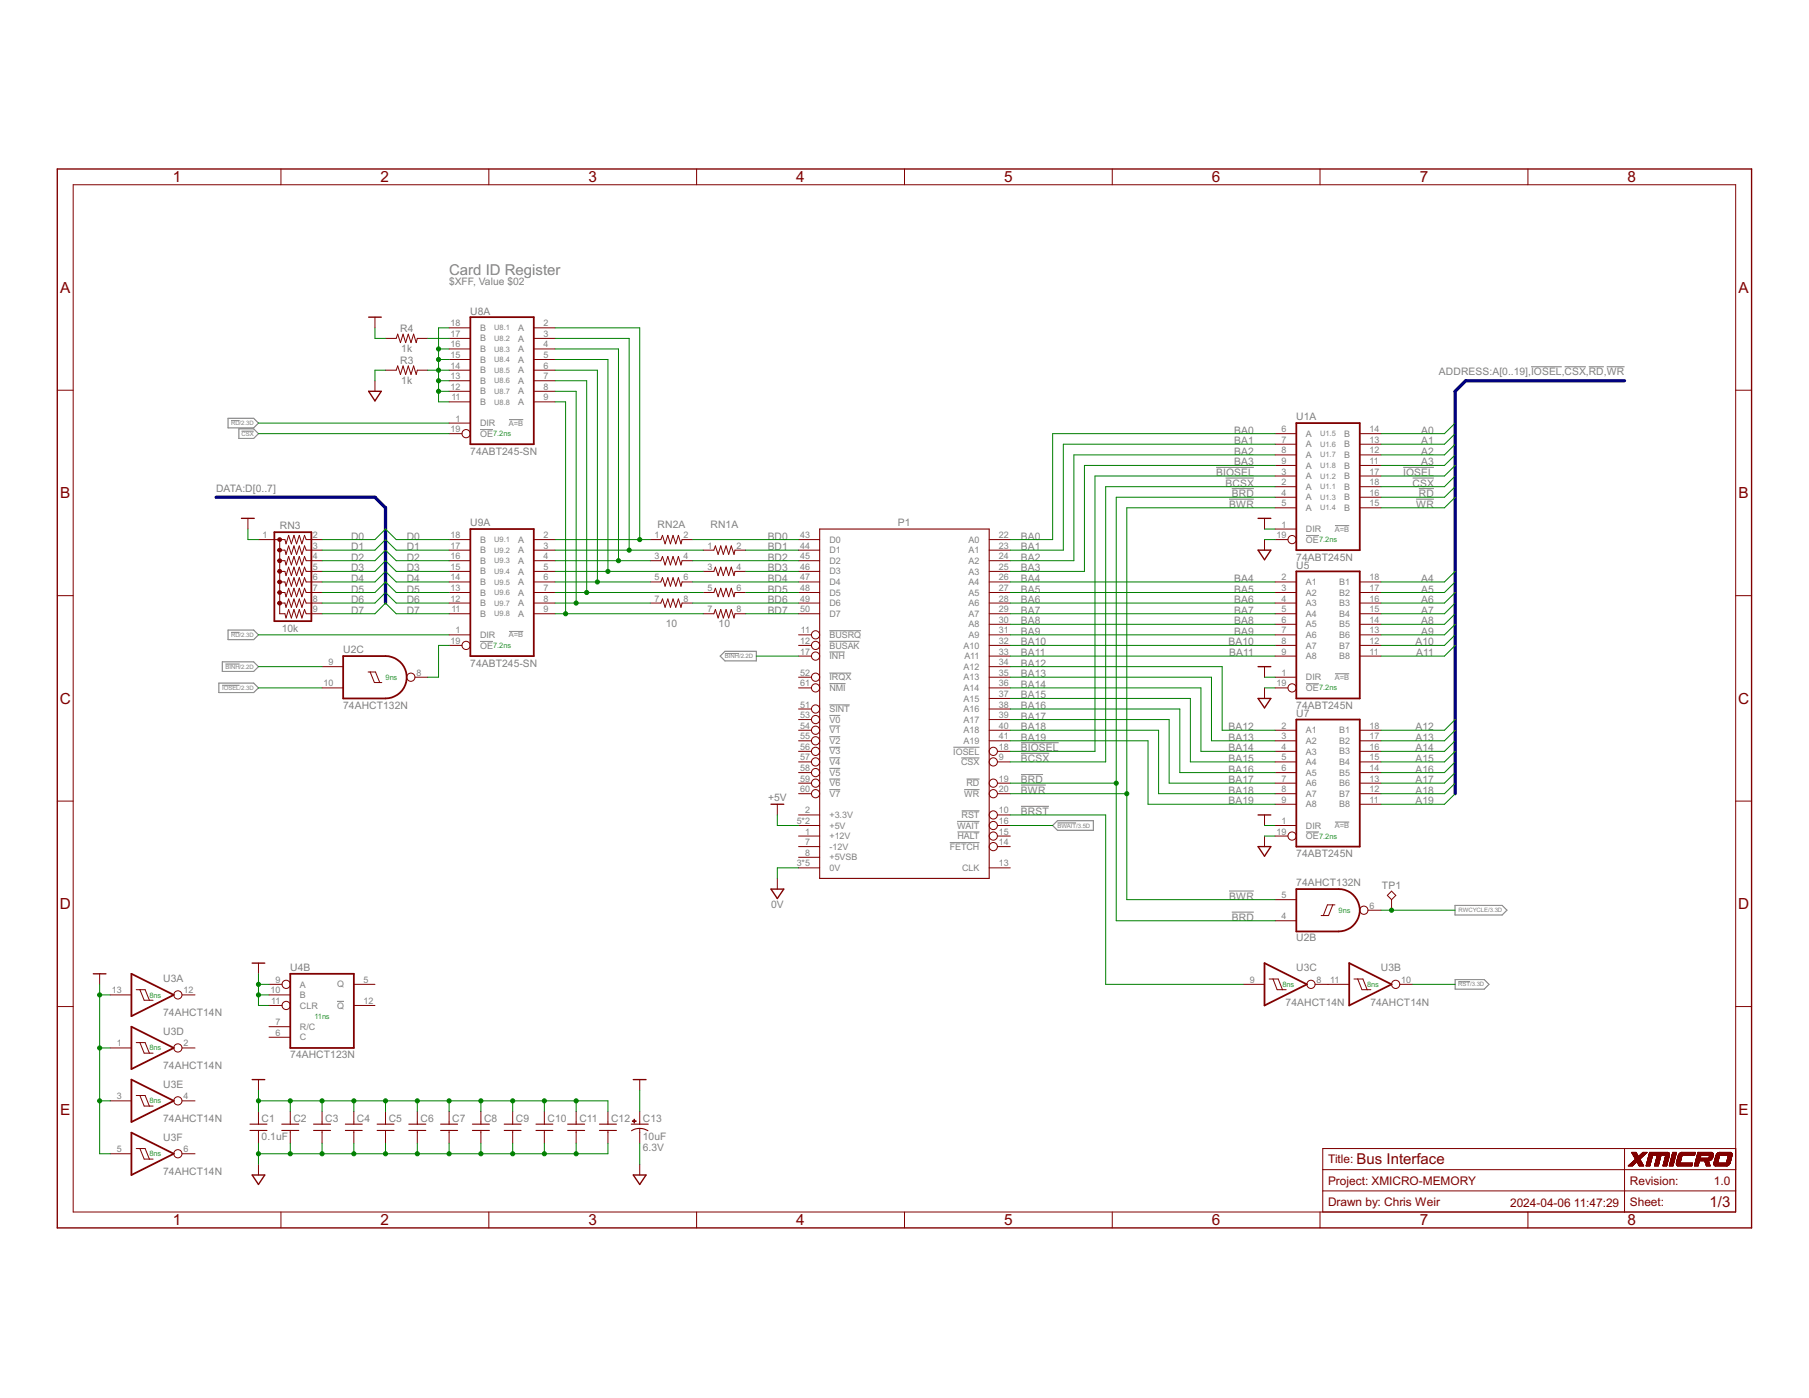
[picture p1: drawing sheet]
<svg xmlns="http://www.w3.org/2000/svg" width="279mm" height="216mm" viewBox="0 0 279 216" stroke-linecap="round" stroke-linejoin="round" font-family="sans-serif">
<g fill="none" stroke="#808080" stroke-width=".15">
<path d="M236.5 56.6h4.7M241.7 56.6h3.2M245.4 56.6h2.3M248.2 56.6h2.7M35.7 64.9h1.3M37.3 66.6h1.9M74.1 66.3h2M78.6 64.8h2.2M187.8 72.2h5.9M189.3 73.8h4.4M189.8 77.1h3.9M190.2 75.5h3.5"/>
<path d="M216.7 72.2h4.8M218.2 73.8h3.3M218.7 77.1h2.8M219.1 75.5h2.4M35.7 97.7h1.3M74.1 99.1h2M78.6 97.5h2.2M128.1 99h4.6M128.1 97.4h4.9M201.7 82.7h2M206.2 81.2h2.2M34.3 105.8h2.7"/>
<path d="M34.8 102.6h2.2M112 100.9h2.2M128.1 115.4h1.7M128.1 108.9h3.1M128.1 103.9h3.4M128.1 117h1.7M128.1 118.7h1.7M128.1 113.8h1.7M128.1 112.1h1.7M128.1 110.5h1.7M128.1 105.6h2.5M128.1 100.7h2.4"/>
<path d="M147.2 115.4h4.1M148.5 117.1h2.8M157.7 116.3h4.4M157.7 119.6h3.4M157.7 114.7h5.8M201.7 105.6h2M206.2 104.1h2.2M128.1 121.9h1.7M128.1 120.3h1.7M146.7 130.1h4.6M147.8 126.9h3.5M147.9 128.5h3.4"/>
<path d="M148.5 125.2h2.8M148.9 121.9h2.4M149.3 120.3h2M157.7 124.5h4.3M157.7 121.2h3.8M163.3 127.1h2.9M189.8 137.6h3.9M201.7 128.5h2M206.2 127h2.2M52 154.6h1.1M190.2 140.9h3.5M225.2 151.6h1.9"/>
</g>
<path d="M35.2 64.6h4l.7 .7-.7 .8h-4zM36.9 66.2h2.3l.7 .8-.7 .7h-2.3zM35.2 97.3h4l.7 .7-.7 .8h-4zM33.8 105.5h5.4l.7 .7-.7 .8h-5.4zM34.3 102.2h4.9l.7 .8-.7 .7h-4.9zM111.2 101.3l.8-.7h4.8v1.5h-4.8zM162.6 127.5l.7-.8h5.6v1.5h-5.6zM224.7 139.8h7.3l.7 .8-.7 .7h-7.3zM224.7 151.3h4.5l.8 .7-.8 .8h-4.5z" fill="none" stroke="#808080" stroke-width=".17"/>
<g fill="none" stroke="#800000" stroke-width=".15">
<path d="M11.3 28.5h256.8v158.7h-256.8zM43.4 26.1v2.4M75.5 26.1v2.4M107.6 26.1v2.4M139.7 26.1v2.4M171.8 26.1v2.4M203.9 26.1v2.4M236 26.1v2.4M57.9 49v1.6M57.9 58.8v1.6M59.5 52.3h1.7l.2-.7 .4 1.3 .5-1.3 .4 1.3 .4-1.3 .4 1.3 .4-1.3 .4 1.3 .2-.6h1.6M59.5 57.2h1.7l.2-.7 .4 1.3 .5-1.3 .4 1.3 .4-1.3 .4 1.3 .4-1.3 .4 1.3 .2-.6h1.6"/>
<path d="M69.4 52.3h3.2M69.4 57.2h3.2M69.4 50.6h3.2M69.4 53.9h3.2M69.4 55.5h3.2M69.4 58.8h3.2M82.4 52.3h3.3M82.4 57.2h3.3M82.4 50.6h3.3M82.4 53.9h3.3M82.4 55.5h3.3M82.4 58.8h3.3"/>
<path d="M8.8 60.3h2.5M69.4 67h2M69.4 65.3h3.2M69.4 60.4h3.2M69.4 62.1h3.2M82.4 60.4h3.3M82.4 62.1h3.3M196.9 67h3.3M196.9 68.6h3.3M196.9 70.3h3.3M196.9 71.9h3.3M196.9 73.5h3.3"/>
<path d="M196.9 75.2h3.3M196.9 76.8h3.3M196.9 78.4h3.3M210 67h3.3M210 68.6h3.3M210 70.3h3.3M210 71.9h3.3M210 73.5h3.3M210 75.2h3.3M210 76.8h3.3M210 78.4h3.3M268.1 60.3h2.4"/>
<path d="M8.8 92h2.5M38.3 80.1v1.6M39.9 83.3h4.1l.2 .7 .4-1.3 .4 1.3 .4-1.3 .4 1.3 .4-1.3 .4 1.3 .4-1.3 .3 .6h2.4M43.2 85h.8l.2 .6 .4-1.3 .4 1.3 .4-1.3 .4 1.3 .4-1.3 .4 1.3 .4-1.3 .3 .7h2.4M43.2 86.6h.8l.2 .6 .4-1.3 .4 1.3 .4-1.3 .4 1.3 .4-1.3 .4 1.3 .4-1.3 .3 .7h2.4M43.2 88.2h.8l.2 .7 .4-1.3 .4 1.3 .4-1.3 .4 1.3 .4-1.3 .4 1.3 .4-1.3 .3 .6h2.4M43.2 89.9h.8l.2 .6 .4-1.3 .4 1.3 .4-1.3 .4 1.3 .4-1.3 .4 1.3 .4-1.3 .3 .7h2.4M43.2 91.5h.8l.2 .7 .4-1.4 .4 1.4 .4-1.4 .4 1.4 .4-1.4 .4 1.4 .4-1.4 .3 .7h2.4M43.2 93.1h.8l.2 .7 .4-1.3 .4 1.3 .4-1.3 .4 1.3 .4-1.3 .4 1.3 .4-1.3 .3 .6h2.4M43.2 83.3v11.5h.8l.2 .6 .4-1.3 .4 1.3 .4-1.3 .4 1.3 .4-1.3 .4 1.3 .4-1.3 .3 .7h2.4M69.4 83.3h3.2M69.4 85h3.2"/>
<path d="M69.4 86.6h3.2M69.4 88.2h3.2M69.4 89.9h3.2M69.4 91.5h3.2M69.4 93.1h3.2M69.4 94.8h3.2M69.4 98h3.2M69.4 99.7h2M82.4 83.3h3.3M82.4 85h3.3M82.4 86.6h3.3M82.4 88.2h3.3"/>
<path d="M82.4 89.9h3.3M82.4 91.5h3.3M82.4 93.1h3.3M82.4 94.8h3.3M100.4 83.3h1.7l.2-.6 .4 1.3 .4-1.3 .4 1.3 .4-1.3 .5 1.3 .4-1.3 .4 1.3 .1-.7h1.7M100.4 86.6h1.7l.2-.7 .4 1.3 .4-1.3 .4 1.3 .4-1.3 .5 1.3 .4-1.3 .4 1.3 .1-.6h1.7M100.4 89.9h1.7l.2-.7 .4 1.3 .4-1.3 .4 1.3 .4-1.3 .5 1.3 .4-1.3 .4 1.3 .1-.6h1.7M100.4 93.1h1.7l.2-.6 .4 1.3 .4-1.3 .4 1.3 .4-1.3 .5 1.3 .4-1.3 .4 1.3 .1-.7h1.7M108.6 85h1.7l.2-.7 .4 1.3 .4-1.3 .4 1.3 .4-1.3 .4 1.3 .4-1.3 .5 1.3 .1-.6h1.7M108.6 88.2h1.7l.2-.6 .4 1.3 .4-1.3 .4 1.3 .4-1.3 .4 1.3 .4-1.3 .5 1.3 .1-.7h1.7M108.6 91.5h1.7l.2-.7 .4 1.4 .4-1.4 .4 1.4 .4-1.4 .4 1.4 .4-1.4 .5 1.4 .1-.7h1.7M108.6 94.8h1.7l.2-.7 .4 1.3 .4-1.3 .4 1.3 .4-1.3 .4 1.3 .4-1.3 .5 1.3 .1-.6h1.7"/>
<path d="M123.3 83.3h3.3M123.3 85h3.3M123.3 86.6h3.3M123.3 88.2h3.3M123.3 89.9h3.3M123.3 91.5h3.3M123.3 93.1h3.3M123.3 94.8h3.3M123.3 98h2M123.3 99.7h2M152.8 83.3h3.2M152.8 85h3.2"/>
<path d="M152.8 86.6h3.2M152.8 88.2h3.2M152.8 89.9h3.2M152.8 91.5h3.2M152.8 93.1h3.2M152.8 94.8h3.2M152.8 96.4h3.2M152.8 98h3.2M152.8 99.7h3.2M195.3 80.1v1.6M195.3 83.3v1.7M196.9 83.3h2"/>
<path d="M196.9 89.9h3.3M196.9 91.5h3.3M196.9 93.1h3.3M196.9 94.8h3.3M196.9 96.4h3.3M196.9 98h3.3M196.9 99.7h3.3M196.9 81.7h3.3M210 89.9h3.3M210 91.5h3.3M210 93.1h3.3M210 94.8h3.3"/>
<path d="M210 96.4h3.3M210 98h3.3M210 99.7h3.3M268.1 92h2.4M49.7 103h3.3M49.7 106.2h3.3M56.9 103.8h1.1l.7 1.6M57.2 103.8l.6 1.6h1.2M64.1 104.6h2M123.3 116h2M123.3 109.5h2M123.3 101.3h2"/>
<path d="M123.3 104.6h2M123.3 106.2h2M123.3 117.7h2M123.3 119.3h2M123.3 114.4h2M123.3 112.8h2M123.3 111.1h2M152.8 109.5h3.2M152.8 101.3h3.2M152.8 103h3.2M152.8 104.6h3.2M152.8 106.2h3.2"/>
<path d="M152.8 107.9h3.2M152.8 114.4h3.2M152.8 112.8h3.2M152.8 111.1h3.2M154.1 116h1.9M154.1 117.7h1.9M195.3 103v1.6M195.3 106.2v1.7M196.9 116h3.3M196.9 101.3h3.3M196.9 104.6h3.3M196.9 106.2h2"/>
<path d="M196.9 117.7h3.3M196.9 119.3h3.3M196.9 114.4h3.3M196.9 112.8h3.3M210 116h3.3M210 101.3h3.3M210 117.7h3.3M210 119.3h3.3M210 114.4h3.3M210 112.8h3.3M8.8 123.7h2.5M120.1 124.2v1.7"/>
<path d="M120.1 135.7v1.6M123.3 129.1h3.3M123.3 130.7h3.3M123.3 134h3.3M123.3 122.6h2M123.3 120.9h2M123.3 132.4h3.3M123.3 127.5h3.3M123.3 125.9h3.3M152.8 134h3.2M154.1 129.1h1.9M154.1 130.7h1.9"/>
<path d="M154.1 122.6h1.9M154.1 120.9h1.9M154.1 127.5h1.9M154.1 125.9h1.9M195.3 125.9v1.6M195.3 129.1v1.6M196.9 129.1h2M196.9 122.6h3.3M196.9 120.9h3.3M196.9 127.5h3.3M196.9 124.2h3.3M196.9 138.9h3.3"/>
<path d="M205.8 139.7l-.6 1.7h-1.2M206.2 139.7h-1.2l-.6 1.7M210 122.6h3.3M210 120.9h3.3M210 124.2h3.3M214.3 138.3l.6-.7 .7 .7-.7 .6zM214.9 138.9v1.7M268.1 123.7h2.4M8.8 155.4h2.5M15.4 150.4v1.6M17 153.6h3.3M21 152.8h1.4l.7 1.7"/>
<path d="M21.6 152.8l.7 1.7h1.3M28.1 153.6h2M39.9 148.7v1.7M41.6 152h2M41.6 153.6h3.2M41.6 155.3h2M41.6 158.6h3.2M54.7 152h3.2M54.7 155.3h3.2M192 152h3.3M196 151.2h1.4l.7 1.6M196.6 151.2l.7 1.6h1.3"/>
<path d="M196.9 142.2h3.3M203.1 152h5.3M209.1 151.2h1.4l.7 1.6M209.7 151.2l.7 1.6h1.3M211.3 140.6h2M216.2 152h2M268.1 155.4h2.4M17 178.2h3.3M17 170h3.3M17 161.8h3.3M21 177.4h1.4l.7 1.6M21 169.2h1.4l.7 1.6"/>
<path d="M21 161h1.4l.7 1.6M21.6 177.4l.7 1.6h1.3M21.6 169.2l.7 1.6h1.3M21.6 161l.7 1.6h1.3M28.1 178.2h2M28.1 170h2M28.1 161.8h2M39.9 166.7v1.7M39.9 171.6v2M39.9 174.6v2M39.9 179.8v1.7M41.6 160.2h3.2"/>
<path d="M44.8 171.6v2M44.8 174.6v2M49.7 171.6v2M49.7 174.6v2M54.7 171.6v2M54.7 174.6v2M59.5 171.6v2M59.5 174.6v2M64.5 171.6v2M64.5 174.6v2M69.4 171.6v2M69.4 174.6v2"/>
<path d="M74.3 171.6v2M74.3 174.6v2M79.2 171.6v2M79.2 174.6v2M84.1 171.6v2M84.1 174.6v2M89 171.6v2M89 174.6v2M93.9 171.6v2M93.9 174.6v2M98.8 166.7v1.7M98.8 171.6v2"/>
<path d="M98.8 174.3v2.3M98.8 179.8v1.7M250.9 177.4v9.8M251.7 179.9h.6M251.9 179.7h.7M252 178h.7M252.1 178h.6M252.1 178.1h.7M252.1 178.2h.7M252.1 179.5h.7M252.2 178.2h.6M252.2 178.3h.7"/>
<path d="M252.2 179.4h1.3M252.2 178.4h.7M252.2 180h-.6M252.2 179.4h1.2M252.3 179.9h-.7M252.3 178.4h.6M252.3 179.3h1.1M252.3 178.5h.7M252.3 179.9h-.6M252.3 178.6h.7M252.4 179.2h1M252.4 178.6h1.3"/>
<path d="M252.4 179.8h-.7M252.4 179.8h-.6M252.4 178.7h1.2M252.5 179.2h.8M252.5 179.7h-.7M252.5 178.8h1M252.5 179.1h.8M252.5 178.8h.9M252.5 178.9h.9M252.5 179.7h-.6M252.6 179.6h-.7M252.6 179h.7"/>
<path d="M252.6 179.6h-.6M252.7 179.5l-.7 .1M252.7 179.5h-.6M252.8 179.4l-.7 .1M252.8 179.4l.7 .1M252.9 179.5h.6M252.9 179.5l.7 .1M252.9 179.6h.7M253 179.7h.6M253 179.7h.7M253 179.8h.7M253.1 179.9h.6"/>
<path d="M253.1 179.9h.7M253.1 178.6h.6M253.1 180h.7M253.3 179h-.7M253.3 178.4h.7M253.4 178.9h-.8M253.6 178.2h.6M253.6 178.7h-1.2M253.7 178h.6M253.8 178.5l-.7 .1M253.8 178.5h-.6M253.9 178.5h-.7"/>
<path d="M253.9 178.4h-.6M254 178.4h-.7M254 178.3h-.6M254.1 178.3h-.7M254.1 178.2h-.7M254.2 178.2h-.7M254.2 178.1h-.6M254.3 179.9h.5M254.3 179.9h.6M254.3 179.8h.6M254.3 178.1h-.7M254.3 179.7h.6"/>
<path d="M254.4 179.6h.5M254.4 179.5h.6M254.4 178h-.7M254.4 179.4h.6M254.4 179.3h.6M254.4 179.2h.6M254.5 179.2h.5M254.5 179.1h.6M254.5 179h.6M254.5 178.9h.6M254.6 178.9h.5M254.6 178.8h.5"/>
<path d="M254.6 178.7h.6M254.6 178.6h.6M254.6 178.5h.6M254.7 178.5h.5M254.7 178.4h3.1M254.7 178.3h3.1M254.7 178.2h3.1M254.7 178.1h3.1M254.8 178l3 .1M254.8 178h2.9M254.8 180h-.5M254.9 179.7h-.6"/>
<path d="M255 179.4h-.6M255 179.3h-.6M255.1 179.2h-.6M255.1 179.1h-.6M255.2 178.7l-.6 .1M255.2 178.6l-.6 .1M255.2 178.5h-.6M255.2 178.4l-.4 1.7M255.6 180h.5M255.6 179.9h.6M255.6 179.8h.6M255.6 179.7h.6"/>
<path d="M255.7 179.7h.5M255.7 179.6h.5M255.7 179.5h.6M255.7 179.4h.6M255.7 179.3h.6M255.8 179.3h.5M255.8 179.2h.5M255.8 179.1h.6M255.8 179h.6M255.8 178.9h.6M255.9 178.8h.5M255.9 178.8h.6"/>
<path d="M255.9 178.7h.6M255.9 178.6h.6M255.9 178.5h.6M256 178.4l-.5 1.6h.6l.4-1.6M256.2 179.9h-.6M256.2 179.8h-.6M256.2 179.7h-.6M256.3 179.4l-.6 .1M256.3 179.2h-.5M256.4 179.1h-.6M256.4 179h-.6M256.4 178.9h-.6"/>
<path d="M256.5 178.5l-.6 .1M256.5 178.5h-.5M256.9 179.9h.6M256.9 179.8h.6M256.9 179.7h.6M257 179.6h.5M257 179.5h.6M257 179.4h.6M257 179.3h.6M257.1 179.2h.5M257.1 179.1h.6M257.1 179h.6"/>
<path d="M257.1 178.9h.6M257.2 178.9h.5M257.2 178.8h.5M257.2 178.7h.6M257.2 178.6h.6M257.2 178.5h.6M257.3 178.5h.5M257.3 178.4l-.5 1.7 .6-.1M257.5 180h-.6M257.5 179.6h-.5M257.6 179.5l-.6 .1M257.6 179.3h-.6"/>
<path d="M257.7 179h-.6M257.7 178.9h-.5M257.8 178.1l-.2-.1h-2.8l-.6 2.1 .6-.1M257.8 178.1v.1M257.8 178.6l-.6 .1M257.8 178.4h-3.1M257.8 178.2v.3M257.8 178.5l-.4 1.6M257.9 180h.5M257.9 179.9h.5M257.9 179.8h.5M257.9 179.8h.6"/>
<path d="M257.9 179.7h.6M257.9 179.6h.6M258 179.5h.5M258 179.4h.6M258 179.3h.6M258 179.2h.6M258.1 179.1h.5M258.1 179h.6M258.1 178.9h.6M258.1 178.8h.6M258.2 178.7h.5M258.2 178.6h.6"/>
<path d="M258.2 178.5h.6M258.2 178.4h.6M258.3 178.4h.5M258.3 178.3h.5M258.3 178.2h.6M258.3 178.1h.6M258.3 178h.6M258.4 178h.5l-.5 2h-.6zM258.5 179.6h-.6M258.5 179.5l-.5 .1M258.6 179.3h-.6M258.7 179h-.6"/>
<path d="M258.7 178.9h-.6M258.7 178.7l-.6 .1M258.8 178.6l-.6 .1M258.8 178.3h-.5M258.9 178.2h-.6M258.9 179.6h2.5l-.1 .4h-2.2M258.9 179.8h2.5M258.9 179.7h2.5M258.9 178.1h-.6M258.9 179.8v.1M258.9 179.7v.1M258.9 179.9h2.4"/>
<path d="M258.9 179.5h.6M258.9 178h-.6M258.9 179.9h.1M258.9 179.5v.2M259 179.9h2.3M259 179.5h.5M259 179.9l.1 .2M259 180h2.3M259 179.4h.5M259 179.3h.6M259 179.2h.6M259 179.1h.6"/>
<path d="M259.1 179h.5M259.1 179h.6M259.1 178.9h.6M259.1 178.8h.6M259.1 178.7h.6M259.2 178.6h.5M259.2 178.6h.6M259.2 178.5h.6M259.2 178.4h2.5M259.2 178.4l-.3 1.1M259.3 178.4h2.4M259.3 178.3h2.4"/>
<path d="M259.3 178.3l-.1 .1M259.3 178.2h2.5M259.4 178.2h2.4M259.4 178.2l-.1 .1M259.4 178.1h2.4M259.5 178.1h2.3M259.5 178.1l.2-.1h2.1l-.1 .4h-2.5M259.5 179.6h-.6M259.5 178.1l-.1 .1M259.5 179.4l-.5 .1M259.6 179.3l-.6 .1M259.6 178h2.2"/>
<path d="M259.6 179.3h-.6M259.7 178.9h-.6M259.7 178.8l-.6 .1M259.8 178.5h-.6M259.8 178.4l-.3 1.2M261.4 179.7h-2.5M261.7 179.9h.6M261.8 179.8h.5M261.8 178.3h-2.5M261.8 179.7h.6M261.8 179.6h.6M261.8 179.5h.6"/>
<path d="M261.9 179.5h.5M261.9 179.4h.5M261.9 179.2h2.2M262 179h2.4M262 178.9h2.4M262 178.9h2.5M262 178.8h2.5M262 178.8h.6M262 178.7h.6M262.1 178.7h.5M262.1 178.6h.5M262.1 178.6h.6"/>
<path d="M262.1 178.5h.6M262.1 178.4h2.5M262.1 178.3h2.5M262.2 178.3h2.4M262.2 178.2h2.4M262.2 178.1h2.4M262.2 178l2.3 .1M262.2 178h2.3M262.3 178l-.6 2.1 .6-.1M262.3 178h2.2M262.3 178l.4 .4-.1 .5M262.3 180h-.6"/>
<path d="M262.4 179.7h-.6M262.4 179.4h-.5M262.5 179.3h-.6M262.5 179.3l-.2 .8M262.7 178.6h-.6M262.7 178.5h-.6M263.3 179.3h.6M263.3 179.3l.3 .8M263.3 179.4h.6M263.3 179.3l.6 .1M263.4 179.5h.5M263.4 179.6h.6"/>
<path d="M263.4 179.7h.6M263.5 179.8h.5M263.5 179.9h.6M263.5 179.8h.6M263.5 180h.6M263.8 179.3l.3 .8-.6-.1M263.9 178.8h.6M264 178.8h.5M264 178.7h.5M264 179.3h-2.1M264 178.6h.6M264 178.5h.6"/>
<path d="M264.1 178.4l-.2 .5M264.2 179.2h-2.3M264.2 179.2l-.2 .1M264.3 179.1h-2.4M264.3 179.1l-.1 .1M264.3 179.1h-2.3M264.4 179l-.1 .1M264.4 179h-2.4M264.5 178l.1 .2M264.5 178.9l-.1 .1M264.5 178.8v.1M264.5 178.7l-.5 .1"/>
<path d="M264.5 178.7v.1M264.6 178.6l-.6 .1M264.6 178.2h.1M264.6 178.5h-.6M264.6 178.2v.1M264.6 178.5l-.1 .2M264.6 178.4h-2.5M264.6 178.3v.1M264.6 178.4v.1M264.7 179.7h2.4M264.7 179.7v.1M264.7 179.9h2.4"/>
<path d="M264.7 179.8h2.4M264.7 179.7h2.5M264.7 179.5h.6M264.7 179.5v.1M264.7 179.6v.1M264.7 179.8l.1 .1M264.8 179.9h2.2M264.8 179.5h.5M264.8 179.9v.1M264.8 180h2.2M264.8 179.4h.5M264.8 179.3h.5"/>
<path d="M264.8 179.3h.6M264.8 179.2h.6M264.8 179.1h.6M264.9 179h.5M264.9 179h.6M264.9 178.9h.6M264.9 178.8h.6M264.9 178.7h.6M265 178.7h.5M265 178.6h.6M265 178.5h.6M265 178.5l-.3 1"/>
<path d="M265 178.4h2.5M265.1 178.4h2.4M265.1 178.3h2.4M265.2 178.2h2.3M265.3 178.1h2.2M265.3 179.6h-.6M265.3 178.1l-.3 .4M265.3 179.5h-.5M265.3 178.1h2.1M265.4 178h2M265.4 178l-.1 .1M265.4 179.2h-.6"/>
<path d="M265.4 179.1h-.5M265.5 178.8h-.6M265.5 178.7h-.5M265.6 178.6h-.6M265.6 178l-.3 1.6M266.7 179.5h.5M266.7 179.5h.6M266.7 179.4h.6M266.7 179.3h.6M266.7 179.2h.6M266.8 179.2h.5M266.8 179.1h.5"/>
<path d="M266.8 179.1h.6M266.8 179h.6M266.8 178.9h.6M266.8 178.8h.6M266.9 178.7h.5M266.9 178.6h.6M266.9 178.5h.6M267 178.5h.5M267 178.4l-.4 1.2M267 179.9l-.3 .2M267.1 179.9h-.1M267.1 179.8h-2.4"/>
<path d="M267.1 179.7v.2M267.2 179.7h-.1M267.2 179.6h-2.5M267.2 179.6h-.6M267.2 179.6v.1M267.3 179.5h-.6M267.3 179.3l-.6 .1M267.3 179.3h-.6M267.4 179h-.6M267.4 178h.1M267.4 178l.1 .1M267.4 178.8h-.5"/>
<path d="M267.5 178.7h-.6M267.5 178.1v.1M267.5 178.6h-.6M267.5 178.1h-2.3M267.5 178.5l-.3 1.1M267.5 178.4h-2.5M267.5 178.3h-2.4M267.5 178.2h-2.4M267.5 178.4v.1M267.5 178.2v.2M268.1 177.4h-63.8v9.8M43.4 187.2v2.4"/>
<path d="M75.5 187.2v2.4M107.6 187.2v2.4M139.7 187.2v2.4M171.8 187.2v2.4M203.9 187.2v2.4M204.3 180.6h63.8M204.3 183.9h63.8M236 187.2v2.4M252.1 180l-.6 .1 1.1-1.1-.6-1h.7l.3 .6 .8-.6h.6l-1.1 1 .6 1.1-.7-.1-.4-.6-.7 .7M252.2 180h-.7M253.2 180h.6M254.3 180h.5"/>
<path d="M256.9 180h.5M257.8 180h.6M261.7 180h.6M264.8 180h2.1M264.8 180h.1M264.9 180h.1M264.9 180h1.9M264.9 180l.1 .1"/>
<circle cx="72" cy="67" r=".64"/>
<circle cx="72" cy="99.7" r=".64"/>
<circle cx="126" cy="98" r=".64"/>
<circle cx="126" cy="99.7" r=".64"/>
<circle cx="199.6" cy="83.3" r=".64"/>
<circle cx="63.5" cy="104.6" r=".64"/>
<circle cx="126" cy="112.8" r=".64"/>
<circle cx="126" cy="111.1" r=".64"/>
<circle cx="126" cy="101.3" r=".64"/>
<circle cx="126" cy="104.6" r=".64"/>
<circle cx="126" cy="117.7" r=".64"/>
<circle cx="126" cy="116" r=".64"/>
<circle cx="126" cy="114.4" r=".64"/>
<circle cx="126" cy="106.2" r=".64"/>
<circle cx="126" cy="119.3" r=".64"/>
<circle cx="126" cy="109.5" r=".64"/>
<circle cx="153.4" cy="116" r=".64"/>
<circle cx="153.4" cy="117.7" r=".64"/>
<circle cx="199.6" cy="106.2" r=".64"/>
<circle cx="126" cy="122.6" r=".64"/>
<circle cx="126" cy="120.9" r=".64"/>
<circle cx="153.4" cy="130.7" r=".64"/>
<circle cx="153.4" cy="125.9" r=".64"/>
<circle cx="153.4" cy="120.9" r=".64"/>
<circle cx="153.4" cy="122.6" r=".64"/>
<circle cx="153.4" cy="129.1" r=".64"/>
<circle cx="153.4" cy="127.5" r=".64"/>
<circle cx="199.6" cy="129.1" r=".64"/>
<circle cx="27.5" cy="153.6" r=".64"/>
<circle cx="44.2" cy="155.3" r=".64"/>
<circle cx="44.2" cy="152" r=".64"/>
<circle cx="202.5" cy="152" r=".64"/>
<circle cx="210.7" cy="140.6" r=".64"/>
<circle cx="215.6" cy="152" r=".64"/>
<circle cx="27.5" cy="178.2" r=".64"/>
<circle cx="27.5" cy="170" r=".64"/>
<circle cx="27.5" cy="161.8" r=".64"/>
</g>
<g fill="none" stroke="#800000" stroke-width=".21">
<path d="M8.8 26.1h261.7v163.5h-261.7zM56.9 49h2M56.9 60.4h2l-1 1.5zM37.3 80.1h2M194.3 80.1h2M194.3 85h2l-1 1.4zM194.3 107.9h2l-1 1.4zM194.3 103h2M119.1 124.2h2M119.1 137.3h2l-1 1.5zM194.3 130.7h2l-1 1.5zM194.3 125.9h2"/>
<path d="M14.4 150.4h2M38.9 148.7h2M38.9 166.7h2M97.8 166.7h2M38.9 181.5h2l-1 1.4zM97.8 181.5h2l-1 1.4z"/>
</g>
<g fill="none" stroke="#800000" stroke-width=".28">
<path d="M72.6 49h9.8v19.6h-9.8zM200.2 65.3h9.8v19.7h-9.8zM42.4 82.2h5.7v13.7h-5.7zM72.6 81.7h9.8v19.6h-9.8zM200.2 88.2h9.8v19.7h-9.8zM53 101.3h6.5a3.3 3.3 0 0 1 3.3 3.3 3.3 3.3 0 0 1-3.3 3.3h-6.5zM200.2 111.1h9.8v19.6h-9.8zM200.2 137.3h6.6a3.3 3.3 0 0 1 3.2 3.3 3.3 3.3 0 0 1-3.2 3.2h-6.6zM20.3 150.4l6.5 3.2-6.5 3.3zM20.3 158.6l6.5 3.2-6.5 3.3zM44.8 150.4h9.9v11.4h-9.9zM195.3 148.7l6.5 3.3-6.5 3.3z"/>
<path d="M208.4 148.7l6.5 3.3-6.5 3.3zM20.3 166.7l6.5 3.3-6.5 3.3zM20.3 174.9l6.5 3.3-6.5 3.3z"/>
</g>
<g fill="#800000" stroke="#800000" stroke-width=".15">
<path d="M42.9 93l.2-.1 .3 .1v.3l-.1 .1-.4-.1v-.2h.3h-.3z" fill-rule="evenodd"/>
<path d="M42.9 91.3l.4-.1 .2 .3-.1 .2-.3 .1-.2-.3h.3h-.3z" fill-rule="evenodd"/>
<path d="M42.9 89.7l.4-.1 .2 .3-.1 .1-.3 .1-.2-.2h.3h-.3z" fill-rule="evenodd"/>
<path d="M42.9 88.1l.2-.2 .3 .2v.3l-.1 .1-.4-.1v-.2h.3h-.3z" fill-rule="evenodd"/>
<path d="M42.9 86.4l.2-.1 .3 .1v.4l-.1 .1-.4-.1v-.2h.3h-.3z" fill-rule="evenodd"/>
<path d="M42.9 84.8l.4-.1 .2 .3-.1 .1-.3 .1-.2-.2 .3-.1-.3 .1z" fill-rule="evenodd"/>
<path d="M42.9 83.2l.4-.1 .2 .2-.1 .2-.3 .1-.2-.3h.3h-.3z" fill-rule="evenodd"/>
</g>
<g fill="none" stroke="#800000" stroke-width=".17">
<path d="M126.6 81.7h26.2v54h-26.2zM38.6 173.6h2.6M38.6 174.6h2.6M43.5 173.6h2.6M43.5 174.6h2.6M48.4 173.6h2.7M48.4 174.6h2.7M53.3 173.6h2.6M53.3 174.6h2.6M58.3 173.6h2.6M58.3 174.6h2.6M63.1 173.6h2.7"/>
<path d="M63.1 174.6h2.7M68.1 173.6h2.6M68.1 174.6h2.6M73 173.6h2.6M73 174.6h2.6M77.9 173.6h2.6M77.9 174.6h2.6M82.8 173.6h2.6M82.8 174.6h2.6M87.7 173.6h2.6M87.7 174.6h2.6M92.6 173.6h2.6"/>
<path d="M92.6 174.6h2.6M97.5 173.6h2.6M97.5 174.6a2.42 2.42 0 0 1 2.6 0"/>
</g>
<g fill="#800000" stroke="#800000" stroke-width=".15">
<path d="M97.7 173.1h.6v.1h-.6z"/>
<path d="M97.9 172.8h.1v.6h-.1z"/>
</g>
<path d="M250.9 58.8h-24.5l-1.7 1.6v62.2M33.4 76.8h24.5l1.6 1.6v14.7" fill="none" stroke="#000080" stroke-width=".51"/>
<g fill="none" stroke="#008000" stroke-width=".15">
<path d="M57.9 50.6v1.7h1.6M59.5 57.2h-1.6v1.6M66.1 52.3h3.3M66.1 57.2h3.3M67.7 53.9h1.7M67.7 55.5h1.7M67.7 58.8h1.7M69.4 50.6h-1.7v11.5h1.7M85.7 52.3h11.5v32.7M85.7 50.6h13.1v32.7M85.7 55.5h8.2v32.7M85.7 57.2h6.6v32.7"/>
<path d="M85.7 53.9h9.8v32.7M85.7 58.8h4.9v32.7M39.9 67h29.5M39.9 65.3h29.5M67.7 60.4h1.7M85.7 60.4h3.3v32.7M85.7 62.1h1.7v32.7M196.9 71.9h-29.4v16.3h-11.5M196.9 70.3h-31v16.3h-9.9M196.9 68.6h-32.7v16.4h-8.2M196.9 67h-34.3v16.3h-6.6M196.9 75.2h-26.1v42.5h-14.8"/>
<path d="M196.9 73.5h-27.8v42.5h-13.1M196.9 76.8h-24.5v65.4h24.5M196.9 78.4h-22.9v60.5h22.9M224.7 70.3l-1.6 1.6h-9.8M224.7 68.6l-1.6 1.7h-9.8M224.7 67l-1.6 1.6h-9.8M224.7 65.3l-1.6 1.7h-9.8M224.7 75.2l-1.6 1.6h-9.8M224.7 76.8l-1.6 1.6h-9.8M224.7 73.5l-1.6 1.7h-9.8M224.7 71.9l-1.6 1.6h-9.8M38.3 81.7v1.6h1.6"/>
<path d="M39.9 98h29.5M49.7 94.8h8.2l1.6-1.7 1.7 1.7h8.2M49.7 93.1h8.2l1.6-1.6 1.7 1.6h8.2M49.7 91.5h8.2l1.6-1.6 1.7 1.6h8.2M49.7 88.2h8.2l1.6-1.6 1.7 1.6h8.2M49.7 86.6h8.2l1.6-1.6 1.7 1.6h8.2M49.7 85h8.2l1.6-1.7 1.7 1.7h8.2M49.7 83.3h8.2l1.6-1.6 1.7 1.6h8.2M49.7 89.9h8.2l1.6-1.7 1.7 1.7h8.2M69.4 99.7h-1.7v4.9h-1.6M85.7 94.8h22.9M85.7 93.1h14.7"/>
<path d="M85.7 91.5h22.9M85.7 88.2h22.9M85.7 86.6h14.7M85.7 85h22.9M85.7 83.3h14.7M85.7 89.9h14.7M107 93.1h16.3M107 86.6h16.3M107 83.3h16.3M107 89.9h16.3M115.2 94.8h8.1M115.2 91.5h8.1"/>
<path d="M115.2 88.2h8.1M115.2 85h8.1M156 94.8h40.9M156 93.1h40.9M156 91.5h40.9M156 99.7h40.9M156 98h40.9M156 96.4h40.9M156 89.9h40.9M195.3 83.3h1.6M195.3 81.7h1.6M224.7 93.1l-1.6 1.7h-9.8"/>
<path d="M224.7 91.5l-1.6 1.6h-9.8M224.7 89.9l-1.6 1.6h-9.8M224.7 99.7l-1.6 1.6h-9.8M224.7 98l-1.6 1.7h-9.8M224.7 96.4l-1.6 1.6h-9.8M224.7 94.8l-1.6 1.6h-9.8M224.7 88.2l-1.6 1.7h-9.8M39.9 106.2h9.8M39.9 103h9.8M116.8 101.3h6.5M156 107.9h27.9v9.8h13M156 106.2h29.5v9.8h11.4"/>
<path d="M156 114.4h21.3v9.8h19.6M156 104.6h31.1v9.8h9.8M156 112.8h22.9v9.8h18M156 103h32.8v9.8h8.1M156 101.3h40.9M156 109.5h26.2v9.8h14.7M156 111.1h24.6v9.8h16.3M195.3 104.6h1.6M195.3 106.2h1.6M224.7 116l-1.6 1.7h-9.8M224.7 114.4l-1.6 1.6h-9.8M224.7 112.8l-1.6 1.6h-9.8"/>
<path d="M224.7 111.1l-1.6 1.7h-9.8M224.7 117.7l-1.6 1.6h-9.8M224.7 119.3l-1.6 1.6h-9.8M120.1 125.9v1.6h3.2M123.3 134h-3.2v1.7M156 127.5h6.6M156 125.9h14.8v26.1h21.2M156 120.9h16.4M156 122.6h18M195.3 127.5h1.6M195.3 129.1h1.6M224.7 120.9l-1.6 1.7h-9.8"/>
<path d="M224.7 122.6l-1.6 1.6h-9.8M15.4 153.6h1.6M15.4 152v26.2h1.6M39.9 150.4v4.9h1.7M39.9 152h1.7M39.9 153.6h1.7M213.3 140.6h11.4M218.2 152h6.5M15.4 170h1.6M15.4 161.8h1.6M39.9 168.4v3.2M39.9 176.6v3.2"/>
<path d="M39.9 170h54v1.6M44.8 170v1.6M44.8 176.6v1.6M49.7 170v1.6M49.7 176.6v1.6M54.7 170v1.6M54.7 176.6v1.6M59.5 170v1.6M59.5 176.6v1.6M64.5 170v1.6M64.5 176.6v1.6M69.4 170v1.6"/>
<path d="M69.4 176.6v1.6M74.3 170v1.6M74.3 176.6v1.6M79.2 170v1.6M79.2 176.6v1.6M84.1 170v1.6M84.1 176.6v1.6M89 170v1.6M89 176.6v1.6M93.9 176.6v1.6h-54M98.8 168.4v3.2M98.8 176.6v3.2"/>
</g>
<g fill="#008000" stroke="#008000" stroke-width=".15">
<circle cx="39.9" cy="170" r=".32"/>
<circle cx="44.8" cy="170" r=".32"/>
<circle cx="49.7" cy="170" r=".32"/>
<circle cx="54.7" cy="170" r=".32"/>
<circle cx="59.5" cy="170" r=".32"/>
<circle cx="64.5" cy="170" r=".32"/>
<circle cx="69.4" cy="170" r=".32"/>
<circle cx="74.3" cy="170" r=".32"/>
<circle cx="79.2" cy="170" r=".32"/>
<circle cx="84.1" cy="170" r=".32"/>
<circle cx="89" cy="170" r=".32"/>
<circle cx="39.9" cy="152" r=".32"/>
<circle cx="39.9" cy="153.6" r=".32"/>
<circle cx="15.4" cy="161.8" r=".32"/>
<circle cx="15.4" cy="153.6" r=".32"/>
<circle cx="15.4" cy="170" r=".32"/>
<circle cx="39.9" cy="178.2" r=".32"/>
<circle cx="44.8" cy="178.2" r=".32"/>
<circle cx="49.7" cy="178.2" r=".32"/>
<circle cx="54.7" cy="178.2" r=".32"/>
<circle cx="59.5" cy="178.2" r=".32"/>
<circle cx="64.5" cy="178.2" r=".32"/>
<circle cx="69.4" cy="178.2" r=".32"/>
<circle cx="74.3" cy="178.2" r=".32"/>
<circle cx="79.2" cy="178.2" r=".32"/>
<circle cx="84.1" cy="178.2" r=".32"/>
<circle cx="89" cy="178.2" r=".32"/>
<circle cx="172.4" cy="120.9" r=".32"/>
<circle cx="174" cy="122.6" r=".32"/>
<circle cx="214.9" cy="140.6" r=".32"/>
<circle cx="98.8" cy="83.3" r=".32"/>
<circle cx="97.2" cy="85" r=".32"/>
<circle cx="95.5" cy="86.6" r=".32"/>
<circle cx="93.9" cy="88.2" r=".32"/>
<circle cx="92.3" cy="89.9" r=".32"/>
<circle cx="90.6" cy="91.5" r=".32"/>
<circle cx="89" cy="93.1" r=".32"/>
<circle cx="87.4" cy="94.8" r=".32"/>
<circle cx="67.7" cy="53.9" r=".32"/>
<circle cx="67.7" cy="55.5" r=".32"/>
<circle cx="67.7" cy="57.2" r=".32"/>
<circle cx="67.7" cy="58.8" r=".32"/>
<circle cx="67.7" cy="60.4" r=".32"/>
</g>
<g font-size="2.6" fill="#800000">
<text x="26.7" y="28.1">1</text>
<text x="58.8" y="28.1">2</text>
<text x="90.9" y="28.1">3</text>
<text x="123" y="28.1">4</text>
<text x="155.1" y="28.1">5</text>
<text x="187.2" y="28.1">6</text>
<text x="219.3" y="28.1">7</text>
<text x="251.4" y="28.1">8</text>
<text x="9.3" y="45.2">A</text>
<text x="268.5" y="45.2">A</text>
<text x="9.3" y="77">B</text>
<text x="268.5" y="77">B</text>
<text x="9.2" y="108.7">C</text>
<text x="268.5" y="108.7">C</text>
<text x="9.2" y="140.4">D</text>
<text x="268.5" y="140.4">D</text>
<text x="9.3" y="172.1">E</text>
<text x="268.5" y="172.1">E</text>
<text x="209.5" y="179.8">Bus Interface</text>
<text x="26.7" y="189.2">1</text>
<text x="58.8" y="189.2">2</text>
<text x="90.9" y="189.2">3</text>
<text x="123" y="189.2">4</text>
<text x="155.1" y="189.2">5</text>
<text x="187.2" y="189.2">6</text>
<text x="219.3" y="189.2">7</text>
<text x="251.4" y="189.2">8</text>
<text x="264" y="186.3">1/3</text>
</g>
<text font-size="2.6" fill="#808080" x="69.4" y="42.4">Card ID Register</text>
<g font-size="2.1" fill="#800000">
<text x="205.1" y="179.7">Title:</text>
<text x="205.1" y="182.9">Project: XMICRO-MEMORY</text>
<text x="251.7" y="182.9">Revision:</text>
<text x="264.7" y="182.9">1.0</text>
<text x="205.1" y="186.2">Drawn by: Chris Weir</text>
<text x="233.2" y="186.4">2024-04-06</text>
<text x="243.1" y="186.4">11:47:29</text>
<text x="251.7" y="186.2">Sheet:</text>
</g>
<g font-size="1.8" fill="#808080">
<text x="69.4" y="44.1">$XFF, Value $02</text>
<text x="61.8" y="51.3">R4</text>
<text x="72.6" y="48.6">U8A</text>
<text x="61.8" y="56.2">R3</text>
<text x="62" y="54.4">1k</text>
<text x="62" y="59.3">1k</text>
<text x="222.2" y="58">ADDRESS:A[0..19],IOSEL,CSX,RD,WR</text>
<text x="200.2" y="64.9">U1A</text>
<text x="72.6" y="70.2">74ABT245-SN</text>
<text x="190.6" y="71.9">BA3</text>
<text x="190.6" y="70.2">BA2</text>
<text x="190.6" y="68.6">BA1</text>
<text x="190.6" y="67">BA0</text>
<text x="219.5" y="71.9">A3</text>
<text x="219.5" y="70.2">A2</text>
<text x="219.5" y="68.6">A1</text>
<text x="219.5" y="67">A0</text>
<text x="33.4" y="76">DATA:D[0..7]</text>
<text x="187.8" y="73.5">BIOSEL</text>
<text x="189.3" y="75.2">BCSX</text>
<text x="190.3" y="76.8">BRD</text>
<text x="216.7" y="73.5">IOSEL</text>
<text x="218.2" y="75.2">CSX</text>
<text x="219.1" y="76.8">RD</text>
<text x="43.2" y="81.7">RN3</text>
<text x="54.2" y="83.3">D0</text>
<text x="62.8" y="83.3">D0</text>
<text x="72.6" y="81.3">U9A</text>
<text x="101.6" y="81.5">RN2A</text>
<text x="109.7" y="81.5">RN1A</text>
<text x="118.6" y="83.3">BD0</text>
<text x="138.7" y="81.2">P1</text>
<text x="157.7" y="83.3">BA0</text>
<text x="189.8" y="78.4">BWR</text>
<text x="218.7" y="78.4">WR</text>
<text x="54.2" y="88.2">D3</text>
<text x="54.2" y="86.6">D2</text>
<text x="54.2" y="85">D1</text>
<text x="54.2" y="89.9">D4</text>
<text x="62.8" y="88.2">D3</text>
<text x="62.8" y="86.6">D2</text>
<text x="62.8" y="85">D1</text>
<text x="62.8" y="89.9">D4</text>
<text x="118.6" y="86.6">BD2</text>
<text x="118.6" y="85">BD1</text>
<text x="118.6" y="88.2">BD3</text>
<text x="118.6" y="89.9">BD4</text>
<text x="157.7" y="89.9">BA4</text>
<text x="157.7" y="88.2">BA3</text>
<text x="157.7" y="86.6">BA2</text>
<text x="157.7" y="85">BA1</text>
<text x="190.6" y="89.9">BA4</text>
<text x="200.2" y="86.6">74ABT245N</text>
<text x="200.2" y="87.8">U5</text>
<text x="219.5" y="89.9">A4</text>
<text x="54.2" y="94.8">D7</text>
<text x="54.2" y="93.1">D6</text>
<text x="54.2" y="91.5">D5</text>
<text x="62.8" y="94.8">D7</text>
<text x="62.8" y="93.1">D6</text>
<text x="62.8" y="91.5">D5</text>
<text x="118.6" y="93.1">BD6</text>
<text x="118.6" y="91.5">BD5</text>
<text x="118.6" y="94.8">BD7</text>
<text x="157.7" y="91.5">BA5</text>
<text x="157.7" y="93.1">BA6</text>
<text x="157.7" y="94.8">BA7</text>
<text x="190.6" y="91.5">BA5</text>
<text x="190.6" y="93.1">BA6</text>
<text x="190.6" y="94.8">BA7</text>
<text x="219.5" y="94.8">A7</text>
<text x="219.5" y="93.1">A6</text>
<text x="219.5" y="91.5">A5</text>
<text x="43.5" y="97.6">10k</text>
<text x="53" y="100.9">U2C</text>
<text x="102.8" y="96.9">10</text>
<text x="111" y="96.9">10</text>
<text x="157.7" y="96.4">BA8</text>
<text x="157.7" y="98">BA9</text>
<text x="157.7" y="99.7">BA10</text>
<text x="157.7" y="101.3">BA11</text>
<text x="189.7" y="99.7">BA10</text>
<text x="189.9" y="101.3">BA11</text>
<text x="190.6" y="96.4">BA8</text>
<text x="190.6" y="98">BA9</text>
<text x="218.6" y="99.7">A10</text>
<text x="218.7" y="101.3">A11</text>
<text x="219.5" y="98">A9</text>
<text x="219.5" y="96.4">A8</text>
<text x="72.6" y="103">74ABT245-SN</text>
<text x="157.7" y="107.9">BA15</text>
<text x="157.7" y="106.2">BA14</text>
<text x="157.7" y="104.6">BA13</text>
<text x="157.7" y="103">BA12</text>
<text x="53" y="109.5">74AHCT132N</text>
<text x="157.7" y="112.8">BA18</text>
<text x="157.7" y="111.1">BA17</text>
<text x="157.7" y="109.5">BA16</text>
<text x="189.7" y="112.8">BA12</text>
<text x="200.2" y="109.5">74ABT245N</text>
<text x="200.2" y="110.7">U7</text>
<text x="218.6" y="112.8">A12</text>
<text x="157.7" y="117.7">BCSX</text>
<text x="157.7" y="114.4">BA19</text>
<text x="157.7" y="116">BIOSEL</text>
<text x="189.7" y="119.3">BA16</text>
<text x="189.7" y="117.7">BA15</text>
<text x="189.7" y="116">BA14</text>
<text x="189.7" y="114.4">BA13</text>
<text x="218.6" y="117.7">A15</text>
<text x="218.6" y="116">A14</text>
<text x="218.6" y="114.4">A13</text>
<text x="218.6" y="119.3">A16</text>
<text x="118.6" y="123.7">+5V</text>
<text x="157.7" y="125.9">BRST</text>
<text x="157.7" y="120.9">BRD</text>
<text x="157.7" y="122.6">BWR</text>
<text x="189.7" y="122.6">BA18</text>
<text x="189.7" y="124.2">BA19</text>
<text x="189.7" y="120.9">BA17</text>
<text x="218.6" y="120.9">A17</text>
<text x="218.6" y="122.6">A18</text>
<text x="218.6" y="124.2">A19</text>
<text x="200.2" y="132.4">74ABT245N</text>
<text x="200.2" y="136.8">74AHCT132N</text>
<text x="213.4" y="137.3">TP1</text>
<text x="119.1" y="140.2">0V</text>
<text x="189.8" y="138.9">BWR</text>
<text x="190.3" y="142.2">BRD</text>
<text x="44.8" y="150">U4B</text>
<text x="200.2" y="150">U3C</text>
<text x="200.2" y="145.4">U2B</text>
<text x="213.3" y="150">U3B</text>
<text x="25.2" y="151.6">U3A</text>
<text x="198.6" y="155.3">74AHCT14N</text>
<text x="211.7" y="155.3">74AHCT14N</text>
<text x="25.2" y="156.9">74AHCT14N</text>
<text x="25.2" y="159.8">U3D</text>
<text x="25.2" y="165.1">74AHCT14N</text>
<text x="25.2" y="168">U3E</text>
<text x="44.8" y="163.5">74AHCT123N</text>
<text x="25.2" y="173.3">74AHCT14N</text>
<text x="40.4" y="173.3">C1</text>
<text x="45.3" y="173.3">C2</text>
<text x="50.2" y="173.3">C3</text>
<text x="55.1" y="173.3">C4</text>
<text x="60" y="173.3">C5</text>
<text x="64.9" y="173.3">C6</text>
<text x="69.9" y="173.3">C7</text>
<text x="74.8" y="173.3">C8</text>
<text x="79.7" y="173.3">C9</text>
<text x="84.6" y="173.3">C10</text>
<text x="89.5" y="173.3">C11</text>
<text x="94.4" y="173.3">C12</text>
<text x="99.3" y="173.3">C13</text>
<text x="25.2" y="176.1">U3F</text>
<text x="40.4" y="176.1">0.1uF</text>
<text x="99.3" y="176.1">10uF</text>
<text x="99.3" y="177.7">6.3V</text>
<text x="25.2" y="181.5">74AHCT14N</text>
</g>
<g font-size="1.5" fill="#808080">
<text x="69.6" y="50.4">18</text>
<text x="69.6" y="52">17</text>
<text x="69.6" y="53.7">16</text>
<text x="74.1" y="51.1">B</text>
<text x="74.1" y="52.7">B</text>
<text x="80" y="51.1">A</text>
<text x="80" y="52.7">A</text>
<text x="84" y="50.4">2</text>
<text x="84" y="52">3</text>
<text x="84" y="53.7">4</text>
<text x="69.6" y="55.3">15</text>
<text x="69.6" y="56.9">14</text>
<text x="69.6" y="58.6">13</text>
<text x="74.1" y="54.4">B</text>
<text x="74.1" y="56">B</text>
<text x="74.1" y="57.6">B</text>
<text x="74.1" y="59.3">B</text>
<text x="80" y="54.4">A</text>
<text x="80" y="56">A</text>
<text x="80" y="57.7">A</text>
<text x="80" y="59.3">A</text>
<text x="84" y="55.3">5</text>
<text x="84" y="56.9">6</text>
<text x="84" y="58.6">7</text>
<text x="69.6" y="60.2">12</text>
<text x="69.7" y="61.8">11</text>
<text x="70.4" y="65.1">1</text>
<text x="74.1" y="65.8">DIR</text>
<text x="74.1" y="60.9">B</text>
<text x="74.1" y="62.6">B</text>
<text x="80" y="60.9">A</text>
<text x="80" y="62.6">A</text>
<text x="84" y="60.2">8</text>
<text x="84" y="61.8">9</text>
<text x="69.6" y="66.7">19</text>
<text x="74.1" y="67.5">OE</text>
<text x="197.9" y="66.7">6</text>
<text x="197.9" y="68.4">7</text>
<text x="197.9" y="70">8</text>
<text x="197.9" y="71.7">9</text>
<text x="201.7" y="67.5">A</text>
<text x="201.7" y="69.1">A</text>
<text x="201.7" y="70.7">A</text>
<text x="207.6" y="67.5">B</text>
<text x="207.6" y="69.1">B</text>
<text x="207.6" y="70.7">B</text>
<text x="211.5" y="66.7">14</text>
<text x="211.5" y="68.4">13</text>
<text x="211.5" y="70">12</text>
<text x="211.5" y="71.7">11</text>
<text x="197.9" y="73.3">3</text>
<text x="197.9" y="74.9">2</text>
<text x="197.9" y="76.6">4</text>
<text x="201.7" y="72.4">A</text>
<text x="201.7" y="74">A</text>
<text x="201.7" y="75.6">A</text>
<text x="201.7" y="77.3">A</text>
<text x="207.6" y="72.4">B</text>
<text x="207.6" y="74">B</text>
<text x="207.6" y="75.6">B</text>
<text x="207.6" y="77.3">B</text>
<text x="211.5" y="73.3">17</text>
<text x="211.5" y="74.9">18</text>
<text x="211.5" y="76.6">16</text>
<text x="40.6" y="83.1">1</text>
<text x="48.3" y="83.1">2</text>
<text x="69.6" y="83.1">18</text>
<text x="74.1" y="83.8">B</text>
<text x="80" y="83.8">A</text>
<text x="84" y="83.1">2</text>
<text x="101.1" y="83.1">1</text>
<text x="105.6" y="83.1">2</text>
<text x="123.6" y="83.1">43</text>
<text x="128.1" y="83.8">D0</text>
<text x="149.6" y="83.8">A0</text>
<text x="154.3" y="83.1">22</text>
<text x="197.2" y="83.1">19</text>
<text x="197.9" y="81.5">1</text>
<text x="197.9" y="78.2">5</text>
<text x="201.7" y="82.2">DIR</text>
<text x="201.7" y="83.8">OE</text>
<text x="201.7" y="78.9">A</text>
<text x="207.6" y="78.9">B</text>
<text x="211.5" y="78.2">15</text>
<text x="48.3" y="84.7">3</text>
<text x="48.3" y="86.4">4</text>
<text x="48.3" y="88">5</text>
<text x="48.3" y="89.6">6</text>
<text x="69.6" y="84.7">17</text>
<text x="69.6" y="86.4">16</text>
<text x="69.6" y="88">15</text>
<text x="69.6" y="89.6">14</text>
<text x="74.1" y="85.4">B</text>
<text x="74.1" y="87.1">B</text>
<text x="74.1" y="88.7">B</text>
<text x="80" y="85.5">A</text>
<text x="80" y="87.1">A</text>
<text x="80" y="88.7">A</text>
<text x="84" y="84.7">3</text>
<text x="84" y="86.4">4</text>
<text x="84" y="88">5</text>
<text x="84" y="89.6">6</text>
<text x="101.1" y="86.4">3</text>
<text x="101.1" y="89.6">5</text>
<text x="105.6" y="86.4">4</text>
<text x="105.6" y="89.6">6</text>
<text x="109.3" y="84.7">1</text>
<text x="109.3" y="88">3</text>
<text x="113.8" y="84.7">2</text>
<text x="113.8" y="88">4</text>
<text x="123.6" y="84.7">44</text>
<text x="123.6" y="86.4">45</text>
<text x="123.6" y="88">46</text>
<text x="123.6" y="89.6">47</text>
<text x="128.1" y="85.4">D1</text>
<text x="128.1" y="87.1">D2</text>
<text x="128.1" y="88.7">D3</text>
<text x="149.6" y="85.5">A1</text>
<text x="149.6" y="87.1">A2</text>
<text x="149.6" y="88.7">A3</text>
<text x="154.3" y="84.7">23</text>
<text x="154.3" y="86.4">24</text>
<text x="154.3" y="88">25</text>
<text x="154.3" y="89.6">26</text>
<text x="197.9" y="89.6">2</text>
<text x="211.5" y="89.6">18</text>
<text x="48.3" y="91.3">7</text>
<text x="48.3" y="92.9">8</text>
<text x="48.3" y="94.5">9</text>
<text x="69.6" y="91.3">13</text>
<text x="69.6" y="92.9">12</text>
<text x="69.7" y="94.5">11</text>
<text x="74.1" y="90.4">B</text>
<text x="74.1" y="92">B</text>
<text x="74.1" y="93.6">B</text>
<text x="74.1" y="95.3">B</text>
<text x="80" y="90.4">A</text>
<text x="80" y="92">A</text>
<text x="80" y="93.6">A</text>
<text x="80" y="95.3">A</text>
<text x="84" y="91.3">7</text>
<text x="84" y="92.9">8</text>
<text x="84" y="94.5">9</text>
<text x="101.1" y="92.9">7</text>
<text x="105.6" y="92.9">8</text>
<text x="109.3" y="91.3">5</text>
<text x="109.3" y="94.5">7</text>
<text x="113.8" y="91.3">6</text>
<text x="113.8" y="94.5">8</text>
<text x="123.6" y="91.3">48</text>
<text x="123.6" y="92.9">49</text>
<text x="123.6" y="94.5">50</text>
<text x="128.1" y="90.4">D4</text>
<text x="128.1" y="92">D5</text>
<text x="128.1" y="93.6">D6</text>
<text x="128.1" y="95.3">D7</text>
<text x="149.6" y="90.4">A4</text>
<text x="149.6" y="92">A5</text>
<text x="149.6" y="93.6">A6</text>
<text x="149.6" y="95.3">A7</text>
<text x="154.3" y="91.3">27</text>
<text x="154.3" y="92.9">28</text>
<text x="154.3" y="94.5">29</text>
<text x="197.9" y="91.3">3</text>
<text x="197.9" y="92.9">4</text>
<text x="197.9" y="94.5">5</text>
<text x="201.7" y="90.4">A1</text>
<text x="201.7" y="92">A2</text>
<text x="201.7" y="93.6">A3</text>
<text x="201.7" y="95.3">A4</text>
<text x="206.8" y="95.3">B4</text>
<text x="206.8" y="93.6">B3</text>
<text x="206.8" y="92">B2</text>
<text x="206.8" y="90.4">B1</text>
<text x="211.5" y="94.5">15</text>
<text x="211.5" y="92.9">16</text>
<text x="211.5" y="91.3">17</text>
<text x="69.6" y="99.5">19</text>
<text x="70.4" y="97.8">1</text>
<text x="74.1" y="98.5">DIR</text>
<text x="74.1" y="100.2">OE</text>
<text x="123.6" y="99.5">12</text>
<text x="123.6" y="101.1">17</text>
<text x="123.7" y="97.8">11</text>
<text x="128.1" y="100.2">BUSAK</text>
<text x="128.1" y="98.5">BUSRQ</text>
<text x="128.1" y="101.8">INH</text>
<text x="148.8" y="100.2">A10</text>
<text x="148.9" y="101.8">A11</text>
<text x="149.6" y="96.9">A8</text>
<text x="149.6" y="98.5">A9</text>
<text x="154.3" y="96.2">30</text>
<text x="154.3" y="97.8">31</text>
<text x="154.3" y="99.5">32</text>
<text x="154.3" y="101.1">33</text>
<text x="197.9" y="96.2">6</text>
<text x="197.9" y="97.8">7</text>
<text x="197.9" y="99.5">8</text>
<text x="197.9" y="101.1">9</text>
<text x="201.7" y="96.9">A5</text>
<text x="201.7" y="98.5">A6</text>
<text x="201.7" y="100.2">A7</text>
<text x="201.7" y="101.8">A8</text>
<text x="206.8" y="101.8">B8</text>
<text x="206.8" y="100.2">B7</text>
<text x="206.8" y="98.5">B6</text>
<text x="206.8" y="96.9">B5</text>
<text x="211.5" y="101.1">11</text>
<text x="211.5" y="99.5">12</text>
<text x="211.5" y="97.8">13</text>
<text x="211.5" y="96.2">14</text>
<text x="50" y="106">10</text>
<text x="50.7" y="102.7">9</text>
<text x="64.3" y="104.4">8</text>
<text x="123.6" y="104.4">52</text>
<text x="123.6" y="106">61</text>
<text x="128.1" y="105.1">IRQX</text>
<text x="128.1" y="106.7">NMI</text>
<text x="148.8" y="103.4">A12</text>
<text x="148.8" y="105.1">A13</text>
<text x="148.8" y="106.7">A14</text>
<text x="154.3" y="102.7">34</text>
<text x="154.3" y="104.4">35</text>
<text x="154.3" y="106">36</text>
<text x="154.3" y="107.6">37</text>
<text x="197.2" y="106">19</text>
<text x="197.9" y="104.4">1</text>
<text x="201.7" y="105.1">DIR</text>
<text x="201.7" y="106.7">OE</text>
<text x="123.6" y="109.3">51</text>
<text x="123.6" y="112.5">54</text>
<text x="123.6" y="110.9">53</text>
<text x="128.1" y="110">SINT</text>
<text x="128.1" y="113.3">V1</text>
<text x="128.1" y="111.6">V0</text>
<text x="148.8" y="108.4">A15</text>
<text x="148.8" y="113.3">A18</text>
<text x="148.8" y="111.6">A17</text>
<text x="148.8" y="110">A16</text>
<text x="154.3" y="112.5">40</text>
<text x="154.3" y="110.9">39</text>
<text x="154.3" y="109.3">38</text>
<text x="197.9" y="112.5">2</text>
<text x="201.7" y="113.3">A1</text>
<text x="206.8" y="113.3">B1</text>
<text x="211.5" y="112.5">18</text>
<text x="123.6" y="119.1">58</text>
<text x="123.6" y="117.4">57</text>
<text x="123.6" y="115.8">56</text>
<text x="123.6" y="114.2">55</text>
<text x="128.1" y="119.8">V5</text>
<text x="128.1" y="118.2">V4</text>
<text x="128.1" y="116.5">V3</text>
<text x="128.1" y="114.9">V2</text>
<text x="147.2" y="116.5">IOSEL</text>
<text x="148.5" y="118.2">CSX</text>
<text x="148.8" y="114.9">A19</text>
<text x="154.3" y="115.8">18</text>
<text x="154.3" y="117.4">9</text>
<text x="154.3" y="114.2">41</text>
<text x="197.9" y="114.2">3</text>
<text x="197.9" y="115.8">4</text>
<text x="197.9" y="117.4">5</text>
<text x="197.9" y="119.1">6</text>
<text x="201.7" y="114.9">A2</text>
<text x="201.7" y="116.5">A3</text>
<text x="201.7" y="118.2">A4</text>
<text x="201.7" y="119.8">A5</text>
<text x="206.8" y="119.8">B5</text>
<text x="206.8" y="118.2">B4</text>
<text x="206.8" y="116.5">B3</text>
<text x="206.8" y="114.9">B2</text>
<text x="211.5" y="119.1">14</text>
<text x="211.5" y="117.4">15</text>
<text x="211.5" y="115.8">16</text>
<text x="211.5" y="114.2">17</text>
<text x="123.6" y="122.4">60</text>
<text x="123.6" y="120.7">59</text>
<text x="124.3" y="125.6">2</text>
<text x="128.1" y="123.1">V7</text>
<text x="128.1" y="121.4">V6</text>
<text x="148.9" y="123.1">WR</text>
<text x="149.3" y="121.4">RD</text>
<text x="154.3" y="122.4">20</text>
<text x="154.3" y="120.7">19</text>
<text x="154.3" y="125.6">10</text>
<text x="197.9" y="120.7">7</text>
<text x="197.9" y="122.4">8</text>
<text x="197.9" y="124">9</text>
<text x="201.7" y="121.4">A6</text>
<text x="201.7" y="123.1">A7</text>
<text x="201.7" y="124.7">A8</text>
<text x="206.8" y="124.7">B8</text>
<text x="206.8" y="123.1">B7</text>
<text x="206.8" y="121.4">B6</text>
<text x="211.5" y="124">11</text>
<text x="211.5" y="122.4">12</text>
<text x="211.5" y="120.7">13</text>
<text x="123" y="127.3">5*2</text>
<text x="124.3" y="128.9">1</text>
<text x="124.3" y="130.5">7</text>
<text x="128.1" y="129.6">+12V</text>
<text x="128.1" y="131.2">-12V</text>
<text x="128.1" y="128">+5V</text>
<text x="128.1" y="126.3">+3.3V</text>
<text x="146.7" y="131.2">FETCH</text>
<text x="147.8" y="128">WAIT</text>
<text x="147.9" y="129.6">HALT</text>
<text x="148.5" y="126.3">RST</text>
<text x="154.3" y="130.5">14</text>
<text x="154.3" y="128.9">15</text>
<text x="154.3" y="127.3">16</text>
<text x="197.2" y="128.9">19</text>
<text x="197.9" y="127.3">1</text>
<text x="201.7" y="128">DIR</text>
<text x="201.7" y="129.6">OE</text>
<text x="123" y="133.8">3*5</text>
<text x="124.3" y="132.2">8</text>
<text x="128.1" y="134.5">0V</text>
<text x="128.1" y="132.9">+5VSB</text>
<text x="148.6" y="134.5">CLK</text>
<text x="154.3" y="133.8">13</text>
<text x="197.9" y="142">4</text>
<text x="197.9" y="138.7">5</text>
<text x="211.5" y="140.3">6</text>
<text x="17.3" y="153.4">13</text>
<text x="28.3" y="153.4">12</text>
<text x="41.8" y="153.4">10</text>
<text x="41.9" y="155.1">11</text>
<text x="42.6" y="151.8">9</text>
<text x="46.3" y="152.5">A</text>
<text x="46.3" y="154.1">B</text>
<text x="46.3" y="155.8">CLR</text>
<text x="52.1" y="155.8">Q</text>
<text x="52.1" y="152.5">Q</text>
<text x="56.1" y="155.1">12</text>
<text x="56.1" y="151.8">5</text>
<text x="193" y="151.8">9</text>
<text x="203.3" y="151.8">8</text>
<text x="205.5" y="151.8">11</text>
<text x="216.4" y="151.8">10</text>
<text x="18" y="161.6">1</text>
<text x="28.3" y="161.6">2</text>
<text x="42.6" y="160">6</text>
<text x="42.6" y="158.3">7</text>
<text x="46.3" y="160.7">C</text>
<text x="46.3" y="159">R/C</text>
<text x="18" y="169.8">3</text>
<text x="28.3" y="169.8">4</text>
<text x="18" y="178">5</text>
<text x="28.3" y="178">6</text>
</g>
<g font-size="1.3" fill="#808080">
<text x="76.3" y="51">U8.1</text>
<text x="76.3" y="52.7">U8.2</text>
<text x="76.3" y="54.3">U8.3</text>
<text x="76.3" y="55.9">U8.4</text>
<text x="76.3" y="57.6">U8.5</text>
<text x="76.3" y="59.2">U8.6</text>
<text x="76.3" y="60.8">U8.7</text>
<text x="76.3" y="62.5">U8.8</text>
<text x="78.6" y="65.7">A=B</text>
<text x="203.9" y="67.4">U1.5</text>
<text x="203.9" y="69">U1.6</text>
<text x="203.9" y="70.6">U1.7</text>
<text x="203.9" y="72.3">U1.8</text>
<text x="203.9" y="73.9">U1.2</text>
<text x="203.9" y="75.6">U1.1</text>
<text x="203.9" y="77.2">U1.3</text>
<text x="76.3" y="83.7">U9.1</text>
<text x="203.9" y="78.8">U1.4</text>
<text x="206.2" y="82.1">A=B</text>
<text x="76.3" y="85.4">U9.2</text>
<text x="76.3" y="87">U9.3</text>
<text x="76.3" y="88.6">U9.4</text>
<text x="76.3" y="90.3">U9.5</text>
<text x="76.3" y="91.9">U9.6</text>
<text x="76.3" y="93.5">U9.7</text>
<text x="76.3" y="95.2">U9.8</text>
<text x="78.6" y="98.5">A=B</text>
<text x="206.2" y="105">A=B</text>
<text x="206.2" y="127.9">A=B</text>
</g>
<g font-size="1.3" fill="#008080">
<text x="76.2" y="67.4">7.2ns</text>
<text x="203.7" y="83.7">7.2ns</text>
<text x="76.2" y="100.1">7.2ns</text>
<text x="59.5" y="105">9ns</text>
<text x="203.7" y="106.6">7.2ns</text>
<text x="203.7" y="129.5">7.2ns</text>
<text x="206.7" y="141">9ns</text>
<text x="23.1" y="154.1">8ns</text>
<text x="198.1" y="152.4">8ns</text>
<text x="211.2" y="152.4">8ns</text>
<text x="48.6" y="157.3">11ns</text>
<text x="23.1" y="162.2">8ns</text>
<text x="23.1" y="170.4">8ns</text>
<text x="23.1" y="178.6">8ns</text>
</g>
<g font-size="1" fill="#808080">
<text x="35.7" y="65.7">RD/2.3D</text>
<text x="37.3" y="67.3">CSX</text>
<text x="35.7" y="98.4">RD/2.3D</text>
<text x="112" y="101.6">BINH/2.2D</text>
<text x="34.3" y="106.6">IOSEL/2.3D</text>
<text x="34.8" y="103.3">BINH/2.2D</text>
<text x="163.3" y="127.8">BWAIT/3.5D</text>
<text x="225.3" y="140.9">RWCYCLE/3.3D</text>
<text x="225.2" y="152.3">RST/3.3D</text>
</g>
</svg>
